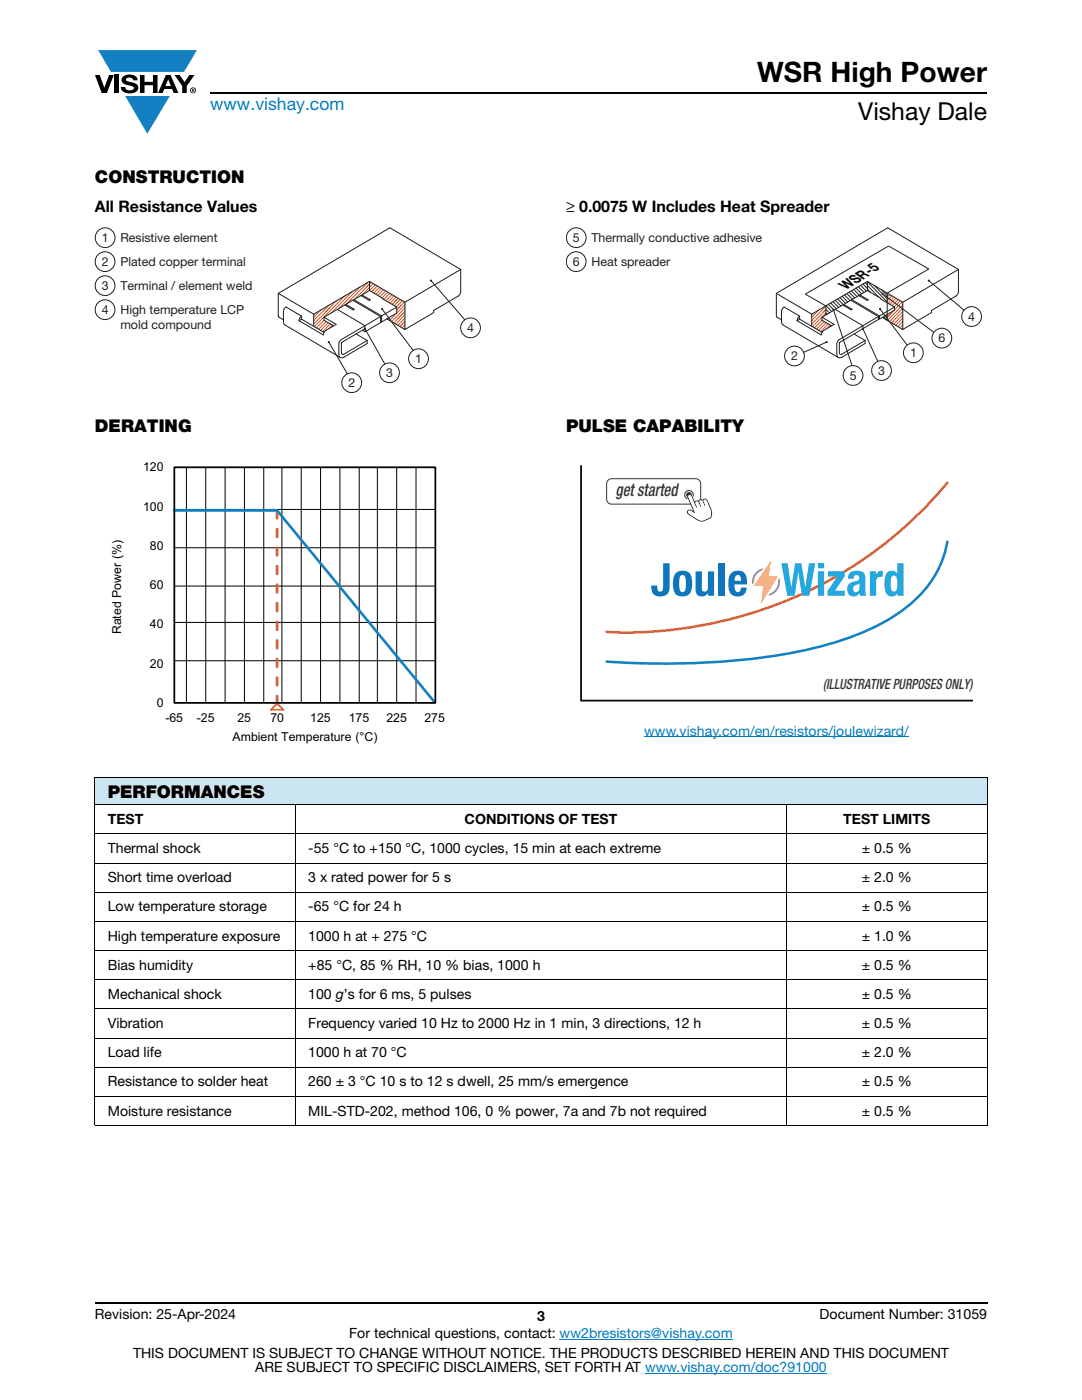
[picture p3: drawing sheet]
<svg xmlns="http://www.w3.org/2000/svg" width="216mm" height="279mm" viewBox="0 0 216 279" stroke-linecap="round" stroke-linejoin="round" font-family="sans-serif">
<g fill="#147fc3">
<path d="M19.6 10h19.7l-2.6 4.3h-1.1h-13.5z"/>
<path d="M25 19.2h8.9l-4.5 7.5z"/>
</g>
<g fill="#000">
<path d="M18.9 15h1l.9 2.5 1-2.5h.9l-1.4 3.6h-1zM22.9 15h.9v3.6h-.9zM24.6 15.3a2.1 2.1 0 0 1 2.8 .3l.1 .4h-.9a.79 .79 0 0 0-.7-.5 .79 .79 0 0 0-.8 .4l.3 .3 1 .2a1.08 1.08 0 0 1 1.2 1 1.08 1.08 0 0 1-1.1 1.2 1.73 1.73 0 0 1-2.4-1.2h.9a.96 .96 0 0 0 .8 .6 .96 .96 0 0 0 .9-.4 1.31 1.31 0 0 0-1.2-.6 1.03 1.03 0 0 1-1.1-.6 1.03 1.03 0 0 1 .2-1.1zM27.9 15h.9v1.3h1.7v-1.3h.9v3.6h-.9v-1.6h-1.7v1.6h-.9zM34.8 15h1.1l.9 1.4 1-1.4h1l-1.5 2.2v1.4h-.9v-1.4z"/>
<path d="M33.6 15.9l.5 1.3h-1.1zM33.1 15l-1.6 3.6h1l.3-.8h1.5l.3 .8h1l-1.6-3.6z"/>
<path d="M38.4 17.8h.2v.2h-.2zM38.3 17.7v.7h.1v-.3l.4 .3-.2-.3 .2-.2-.1-.2z"/>
<path d="M38.1 18a.46 .46 0 0 1 .9 0 .46 .46 0 0 1-.9 0zM37.9 18a.6 .6 0 0 0 1.2 0 .6 .6 0 0 0-1.2 0z"/>
</g>
<path d="M42 18.6h155M18.9 260h178.1" fill="none" stroke="#000" stroke-width=".36"/>
<path d="M128.5 147h52.9M111.7 267.3h34.5M128.7 274h36.3" fill="none" stroke="#007ec4" stroke-width=".2"/>
<g fill="none" stroke="#eb2a2e" stroke-width=".2">
<path d="M68.7 59.1l-6 6.1M70.3 58.2l-4.2 4.3M70.6 59.8l-.1 .2M71.8 57.3l-4.2 4.3M72.2 58.9l-.1 .1M73.4 56.4l-4.2 4.3M74 56.3l-3.3 3.4M74.5 56.6l-2.2 2.2M74.9 56.8l-1.1 1.2M75.3 57.1l-1.1 1.1M75.7 57.3l-1.1 1.2M76.1 57.6l-1.1 1.1"/>
<path d="M76.5 57.8l-1.1 1.2M77 58.1l-1.2 1.1M77.4 58.3l-1.2 1.2M77.8 58.5l-1.2 1.3M78.2 58.8l-1.2 1.2M78.6 59l-1.2 1.3M79 59.3l-1.2 1.2M79.5 59.5l-1.2 1.3M79.9 59.8l-1.2 1.2M64.1 61.8l-1.5 1.5M64.7 63.9l-1.6 1.5M65.1 64.2l-1.5 1.5"/>
<path d="M65.5 64.4l-1.5 1.5M65.6 60.9l-3 3.1M65.9 64.6l-1.5 1.6M66.3 64.9l-.6 .7M67.2 60l-4.6 4.7M69 60.8l-.1 .1M77.6 63.4l-.3 .3M80.3 60l-1.2 1.2M80.7 60.3l-1.5 1.5M80.8 63.5l-1.4 1.4M80.8 64.2l-1 1M80.8 64.8l-.6 .6"/>
<path d="M80.8 65.5l-.2 .2M80.8 61.5l-2.7 2.7M80.8 62.2l-2.2 2.2M80.8 62.8l-1.8 1.9M80.8 60.8l-3.1 3.2"/>
</g>
<path d="M55.5 58.5l7.1 4.2M55.5 58.5v4.6l.2 .2 .9 .5M70.4 59.9l5.5 3.3-7.8 4.6M70.6 59.8l5.5 3.3M73.7 56.2l7.1 4.1 11.1-6.5v4.4M73.7 58l2.7 1.5M77.8 45.5l-22.3 13M56.9 64.8l11 6.5M68.2 68.3l4.6-2.7 4 7.1M71.1 66.7l2.2 1.2M75.9 64.4l-3.1 1.8" fill="none" stroke="#201d1e" stroke-width=".2"/>
<circle cx="65.6" cy="68.3" r=".11" fill="#201d1e"/>
<g fill="none" stroke="#201d1e" stroke-width=".2">
<path d="M72 59l-3 1.7M73.7 56.2l-11.1 6.5v2.4M59.7 64l4.8 2.8 .2-.5M60.2 63.1l-.4 .4-.1 .5M60.2 63.1v.6M60.2 63.7l-.5 .3M60.2 63.1l-3.1-1.8-.4 .4-.1 .5v2.1l.3 .5M60.2 63.7l4.5 2.6M64.7 63.3v.6l1.9 1.1M64.7 63.3l2.4 1.4-2.1 1.2-.3 .4M65.6 68.3l3.7 6.3M67.3 61.8l5.5 3.2v1.2l-.5-.3"/>
<path d="M68.1 67.8l-.5 .8v2.1a.63 .63 0 0 0 .3 .6 .63 .63 0 0 0 .7 0l4.7-2.7v-.7l-4.7 2.8a.31 .31 0 0 1-.3 0 .31 .31 0 0 1-.2-.3l.1-2.1M69 60.7l1.7 1.1h-.3l-1.6-.9-4.1 2.4M69 60.7v.3"/>
<circle cx="65.6" cy="68.3" r=".11"/>
</g>
<circle cx="72.8" cy="65.6" r=".11" fill="#201d1e"/>
<g fill="none" stroke="#201d1e" stroke-width=".2">
<path d="M72.2 58.9l1.7 1h-.3l-1.6-.9M72.2 58.9v.2M73.7 56.2v1.8l-1.5 .9M76.4 59.7l2.8 1.6-3.1 1.8v1.2M75.9 64.1l.2 .2M75.9 63.2v1.2M76.2 61.7l6.2 8.2M77.2 63.6l3.6 2.2M79.2 62.5l-3.1 1.8M80.8 60.3v5.5M86.5 62.4l-5.7 3.4"/>
<circle cx="72.8" cy="65.6" r=".11"/>
</g>
<circle cx="76.3" cy="61.7" r=".11" fill="#201d1e"/>
<g fill="none" stroke="#201d1e" stroke-width=".2">
<path d="M76.4 59.5v.2M86 56l6.7 7.8M91.4 59.1l-4.9 2.9v.4M79.2 61.3v1.2"/>
<circle cx="76.3" cy="61.7" r=".11"/>
</g>
<circle cx="86" cy="56" r=".11" fill="#201d1e"/>
<g fill="none" stroke="#201d1e" stroke-width=".2">
<path d="M77.8 45.5l14.1 8.3M91.9 58.2l-.1 .5-.4 .4M154.9 58.5l7.1 4.2M154.9 58.5v4.6l.2 .2 .8 .5M166.7 59.9l1.1 1.2M167.1 59.7l1.3 1.2M167.6 59.4l1.1 1.1M168 59.1l1.2 1.2M168.5 58.9l1.1 1.1M169 58.6l1.1 1.1M169.4 58.3l1.2 1.2M169.8 59.9l5.5 3.3-7.8 4.6"/>
<path d="M169.9 58l1.1 1.2M170 59.8l5.5 3.3M170.4 57.8l1.2 1.2M170.8 57.5l1.1 1.1M171.3 57.2l1.1 1.1M171.7 56.9l1.2 1.2M172.2 56.7l.9 .9M172.7 56.4l.4 .4M173.1 56.2l7 4.1 11.1-6.5v4.4M173.1 57l2.3 2.3M173.1 57.7l.6 .6M173.1 58l2.6 1.5"/>
<path d="M173.1 56.2l3.9 4.1M174.4 56.9l2.6 2.7M175.9 57.8l1.1 1.2M177.1 45.5l-22.2 13M156.2 64.8l11.1 6.5M164.8 61.7l.7 .7M164.8 62.5l.2 .2M164.8 61l1.2 1.2M165.3 60.7l1.1 1.2M165.7 60.5l1.2 1.1M166.2 60.2l1.1 1.2M170.4 66.7l2.2 1.3"/>
<path d="M172.2 65.6l-4.6 2.7M176.3 63.2l.6 .7M176.7 62.9l.3 .3"/>
<circle cx="21" cy="57" r="1.97"/>
<circle cx="21" cy="52.2" r="1.97"/>
<circle cx="21" cy="47.4" r="1.97"/>
<circle cx="86" cy="56" r=".11"/>
<circle cx="115" cy="52.2" r="1.97"/>
<circle cx="115" cy="47.4" r="1.97"/>
<circle cx="21" cy="61.8" r="1.97"/>
<circle cx="70.2" cy="76.4" r="1.97"/>
<circle cx="77.7" cy="74.4" r="1.97"/>
<circle cx="83.5" cy="71.6" r="1.97"/>
<circle cx="93.9" cy="65.4" r="1.97"/>
</g>
<g fill="none" stroke="#eb2a2e" stroke-width=".2">
<path d="M177.1 58.6l-.1 .1M177.6 58.8l-.6 .5M178 59l-1 1M178.4 59.3l-1.2 1.2M178.8 59.5l-1.2 1.3M179.2 59.8l-1.2 1.2M163.4 61.8l-1.4 1.5M164 63.9l-1.5 1.5M164.4 64.2l-1.5 1.5M164.8 61.8l-2.8 2.9M164.8 61.1l-2.8 2.9M164.8 62.4l-2.7 2.8"/>
<path d="M164.9 64.4l-1.6 1.5M165.3 64.6l-1.5 1.6M165.7 64.9l-.7 .7M178.4 62l-1.4 1.3M179.6 60l-1.2 1.2M180 60.3l-1.5 1.5M180.1 64.8l-.5 .6M180.1 62.8l-1.8 1.9M180.1 65.5l-.1 .2M180.1 63.5l-1.4 1.4M180.1 61.5l-2.6 2.7M180.1 64.2l-.9 1"/>
<path d="M180.1 62.2l-2.2 2.2M180.1 60.8l-3 3.2"/>
</g>
<circle cx="165" cy="68.3" r=".11" fill="#201d1e"/>
<g fill="none" stroke="#201d1e" stroke-width=".2">
<path d="M171.4 59l-3 1.7M173.1 56.2l-11.1 6.5v2.4M159 64l4.9 2.8 .1-.5M159.6 63.7l4.4 2.6M159.6 63.7l-.6 .3M159.6 63.1l-.4 .4-.2 .5M159.6 63.1l-3.1-1.8-.4 .4-.2 .5 .1 2.1 .2 .5M159.6 63.1v.6M164 63.3l2.4 1.4-2 1.2-.4 .4M164 63.3v.6l1.9 1.1M166.7 61.8l5.5 3.2v.6M167.5 67.8l-.5 .8v2.1a.63 .63 0 0 0 .3 .6 .63 .63 0 0 0 .7 0l4.6-2.7v-.7l-4.6 2.8a.31 .31 0 0 1-.4 0 .31 .31 0 0 1-.1-.3l.1-2.1"/>
<path d="M168.4 60.7l1.6 1.1h-.2l-1.6-.9-4.2 2.4M168.4 60.7v.3"/>
<circle cx="165" cy="68.3" r=".11"/>
<circle cx="172.2" cy="65.6" r=".11"/>
</g>
<circle cx="166.3" cy="61.8" r=".11" fill="#201d1e"/>
<g fill="none" stroke="#201d1e" stroke-width=".2">
<path d="M171.6 58.9v.2M171.6 58.9l1.6 1h-.2l-1.6-.9M173.1 56.2v1.8l-1.5 .9M175.7 59.7l2.8 1.6-3 1.8v.5M175.3 63.2v.6M176 63.3l4.1 2.5M180.1 60.3v5.5M185.9 62.4l-5.8 3.4"/>
<circle cx="166.3" cy="61.8" r=".11"/>
</g>
<circle cx="175.6" cy="61.7" r=".11" fill="#201d1e"/>
<g fill="none" stroke="#201d1e" stroke-width=".2">
<path d="M175.7 59.5v.2M190.7 59.1l-4.8 2.9v.4M178.5 61.3v.6"/>
<circle cx="175.6" cy="61.7" r=".11"/>
</g>
<circle cx="185.3" cy="56" r=".11" fill="#201d1e"/>
<circle cx="185.3" cy="56" r=".11" fill="none" stroke="#201d1e" stroke-width=".2"/>
<circle cx="176.1" cy="58.6" r=".11" fill="#201d1e"/>
<g fill="none" stroke="#201d1e" stroke-width=".2">
<path d="M176.1 58.6l10.2 7.7M177.1 45.5l14.1 8.3M185.3 56l7 5.9M191.2 58.2l-.1 .5-.4 .4M164.8 62.9v-1.8l-4.1-2.4 16.6-9.6 8 4.6-8.3 4.8v5.4M165 68.3l-4.6 2M166.3 61.8l3.7 11.2M175.3 63.8l-3.1 1.8 2.9 6.5M175.6 61.7l5.4 7.2M178.5 61.9l-3 1.8-.2-.2"/>
<circle cx="176.1" cy="58.6" r=".11"/>
<circle cx="158.5" cy="71" r="1.97"/>
<circle cx="170.2" cy="74.9" r="1.97"/>
<circle cx="175.9" cy="74" r="1.97"/>
<circle cx="182.2" cy="70.4" r="1.97"/>
<circle cx="187.9" cy="67.5" r="1.97"/>
<circle cx="193.9" cy="63.2" r="1.97"/>
</g>
<g fill="none" stroke="#000" stroke-width=".2">
<path d="M37.2 93.3v46.8M41.1 93.3v47M44.9 93.3v47M48.8 93.3v47M52.6 93.3v46.8M56.2 93.3v46.9M60.1 93.3v46.9M64 93.3v46.9M67.8 93.3v46.9M71.7 93.3v46.9M75.3 93.3v46.9M79.2 93.3v47"/>
<path d="M83 93.3v47M34.8 109.3h52.1M34.8 117h52.1M34.8 101.7h52.1M34.8 124.2h52.1M34.8 131.9h52.1"/>
</g>
<path d="M55.3 101.9v38.4" fill="none" stroke="#f16b22" stroke-width=".53" stroke-dasharray="1.6 2.1"/>
<path d="M54.1 141.7l1.2-1.3 1.3 1.3z" fill="none" stroke="#f16b22" stroke-width=".35"/>
<path d="M34.8 101.9h20.5l31.5 38.3" fill="none" stroke="#147fc3" stroke-width=".53"/>
<path d="M34.8 93.3h52.1v47h-52.1z" fill="none" stroke="#000" stroke-width=".35"/>
<path d="M160.3 140.5v.6" fill="none" stroke="#fff" stroke-width=".35"/>
<path d="M115.9 92.8v47h78.2" fill="none" stroke="#040503" stroke-width=".35"/>
<path d="M121.3 95.8l.7-.3h16.8a1 1 0 0 1 1 1v3.1a1 1 0 0 1-1 1h-16.8a1 1 0 0 1-1-1v-3.1z" fill="none" stroke="#333" stroke-width=".2"/>
<g fill="#333">
<path d="M136.8 98.1a.9 .9 0 0 1 1.2-.2 .9 .9 0 0 1 .3 1.2 .82 .82 0 0 0-.5-1 .82 .82 0 0 0-1 .4v.5l.4 .6a.84 .84 0 0 1-.7-.6 .84 .84 0 0 1 .3-.9z"/>
<path d="M137.4 98.9l.3-.1 .2 .2 1 2.3 .2-.1-.3-.8 .2-.3 .3 .1 .4 .9h.2l-.4-1 .1-.1a.33 .33 0 0 1 .6 0l.5 1-.3-1.1 .3-.2 .3 .3a4.1 4.1 0 0 1 .8 2.9l-.1 .4-1.5 .6a6.6 6.6 0 0 1-2.9-1.6v-.2a.39 .39 0 0 1 .7 0l.5 .3 .2-.1-1.3-3.1zM137 98.4v.6l1.3 3a.73 .73 0 0 0-1.2 0l.1 .5 .9 .6a3.9 3.9 0 0 0 2.1 1l1.6-.7a1.96 1.96 0 0 0 .1-1.8l-.7-1.7a.56 .56 0 0 0-.4-.4 .56 .56 0 0 0-.6 .2l-.6-.1-.2 .4-.4-.1-.4 .2-.5-1.3a.63 .63 0 0 0-.4-.5 .63 .63 0 0 0-.7 .1z"/>
</g>
<path d="M137.4 98.9l.3-.1 .2 .2 1 2.3 .2-.1-.3-.8 .2-.3 .3 .1 .4 .9h.2l-.4-1 .1-.1a.33 .33 0 0 1 .6 0l.5 1-.3-1.1 .3-.2 .3 .3a4.1 4.1 0 0 1 .8 2.9l-.1 .4-1.5 .6a6.6 6.6 0 0 1-2.9-1.6v-.2a.39 .39 0 0 1 .7 0l.5 .3 .2-.1-1.3-3.1z" fill="#fff"/>
<path d="M189 96.4a83.9 83.9 0 0 1-66.2 29.8l-1.8-.1" fill="none" stroke="#f16b22" stroke-width=".51"/>
<path d="M189 108.1a21.4 21.4 0 0 1-9.6 14.2 57.6 57.6 0 0 1-22.2 8.1 155.9 155.9 0 0 1-36.2 1.6" fill="none" stroke="#147fc3" stroke-width=".51"/>
<g fill="#1175bc">
<path d="M132.3 112.4h1.3v4.7a1.8 1.8 0 0 1-2.5 1.9 1.81 1.81 0 0 1-1.1-2.1h1.1l.2 .9a.56 .56 0 0 0 .6 .2 .56 .56 0 0 0 .4-.5z"/>
<path d="M138.8 114h1.2l.1 3.7a.59 .59 0 0 0 .6 .4 .59 .59 0 0 0 .5-.5v-3.6h1.3v4.9h-1.2v-.6a1.33 1.33 0 0 1-1.5 .7 1.33 1.33 0 0 1-1-1.4z"/>
<path d="M143.4 112.4h1.2v6.5h-1.2z"/>
<path d="M135.9 114.8a3.8 3.8 0 0 0 0 3.3h.6a3.6 3.6 0 0 0 0-3.3zM134.8 114.4a1.92 1.92 0 0 1 2.1-.4 1.92 1.92 0 0 1 1.2 1.8 2.97 2.97 0 0 1-.9 3 1.87 1.87 0 0 1-2 .1 1.87 1.87 0 0 1-.9-1.8 4 4 0 0 1 .5-2.7z"/>
<path d="M146.9 114.8l-.3 .6v.5h1.3l-.2-.9-.2-.2zM145.8 114.5a1.83 1.83 0 0 1 2-.6 1.83 1.83 0 0 1 1.2 1.8l.1 1h-2.5a1.36 1.36 0 0 0 .6 1.5 .78 .78 0 0 0 .7-.9h1.1a1.81 1.81 0 0 1-1.7 1.8 1.81 1.81 0 0 1-1.9-1.6l-.1-1.1a3.1 3.1 0 0 1 .5-1.9z"/>
</g>
<g fill="#24a8e0">
<path d="M155.9 112.4h1.3l.7 4.8 .8-4.8h1.2l.8 4.8 .7-4.8h1.3l-1.2 6.5h-1.5l-.7-4.7-.7 4.7h-1.5z"/>
<path d="M165.2 114h3.4v1l-2 2.9h2v1h-3.5v-1l2-2.9h-1.9z"/>
<path d="M173.6 114h1.2v.7a1.22 1.22 0 0 1 1.3-.8v1.2h-.2a.93 .93 0 0 0-1.1 .9v2.9h-1.2z"/>
<path d="M163.2 114h1.3v4.9h-1.3zM163.2 112.4h1.3v1h-1.3z"/>
<path d="M170.4 117a.66 .66 0 0 0 0 1 .66 .66 0 0 0 1-.2l.1-1.3zM169.7 114.2a2.29 2.29 0 0 1 2.9 .4l.1 3.7 .1 .6h-1.2l-.1-.5a1.36 1.36 0 0 1-1.8 .5 1.36 1.36 0 0 1-.6-1.8 1.37 1.37 0 0 1 1.2-1l.7-.2a.6 .6 0 0 0 .5-.7 .6 .6 0 0 0-.8-.5 .6 .6 0 0 0-.4 .8h-1.1a1.5 1.5 0 0 1 .5-1.3z"/>
<path d="M178.1 114.9a3.3 3.3 0 0 0 0 3.1l.3 .1a.81 .81 0 0 0 .6-1.1v-.5a1.32 1.32 0 0 0-.6-1.6zM177.1 114.2a1.32 1.32 0 0 1 1.9 .3v-2.1h1.3v6.5h-1.2v-.5a1.33 1.33 0 0 1-1.4 .6 1.33 1.33 0 0 1-1.1-1.1 4.4 4.4 0 0 1 .5-3.7z"/>
</g>
<g fill="#929497">
<path d="M150.9 114.1l.9-.6 .5-.1-.3 .5a2.4 2.4 0 0 0-1.6 2.3l-.3 .5v-.4a2.79 2.79 0 0 1 .8-2.2z"/>
<path d="M155.5 115.3a2.8 2.8 0 0 1-2.2 3.6l.3-.5a2.41 2.41 0 0 0 1.6-2.6z"/>
</g>
<path d="M153.8 111.9l-.4 3.2h1.8l-3.3 5.4 .4-3.6h-1.8z" fill="#faaf41"/>
<path d="M18.9 155.1h178.1v5.5h-178.1z" fill="#cce5f3"/>
<g fill="none" stroke="#000" stroke-width=".2">
<path d="M18.9 155.1h178.1M18.9 155.2v69.4M197 155.2v69.4M18.9 160.6h178.1M18.9 166.4h178.1M18.9 172.3h178.1M18.9 178.1h178.1M58.9 160.5v64.2M157 160.5v64.2M18.9 183.9h178.1M18.9 189.7h178.1M18.9 195.5h178.1"/>
<path d="M18.9 201.4h178.1M18.9 207.2h178.1M18.9 213h178.1M18.9 218.8h178.1M18.9 224.6h178.1"/>
</g>
<text font-size="5.6" x="151.1" y="16.4">WSR High Power</text>
<text font-size="4.9" x="171.3" y="24">Vishay Dale</text>
<text font-size="3.5" fill="#007ec4" x="42" y="21.9">www.vishay.com</text>
<g font-size="3.5">
<text x="18.9" y="36.6">CONSTRUCTION</text>
<text x="18.9" y="86.3">DERATING</text>
<text x="112.9" y="86.3">PULSE CAPABILITY</text>
<text x="21.5" y="159.2">PERFORMANCES</text>
</g>
<text font-size="3.5" fill="#333" x="122.8" y="99.1">get started</text>
<g font-size="3.2">
<text x="18.9" y="42.3">All Resistance Values</text>
<text x="112.9" y="42.3">≥ 0.0075 W Includes Heat Spreader</text>
</g>
<text font-size="3" fill="#040503" x="168.8" y="57.9" transform="rotate(-32 168.8 57.9)">WSR-5</text>
<text font-size="2.8" fill="#333" x="164.3" y="137.5">(ILLUSTRATIVE PURPOSES ONLY)</text>
<text font-size="2.8" fill="#007ec4" x="128.5" y="146.8">www.vishay.com/en/resistors/joulewizard/</text>
<g font-size="2.8">
<text x="21.5" y="164.4">TEST</text>
<text x="92.7" y="164.4">CONDITIONS OF TEST</text>
<text x="168.3" y="164.4">TEST LIMITS</text>
<text x="21.5" y="170.2">Thermal shock</text>
<text x="61.5" y="170.2">-55 °C to +150 °C, 1000 cycles, 15 min at each extreme</text>
<text x="172" y="170.2">± 0.5 %</text>
<text x="21.5" y="176.1">Short time overload</text>
<text x="61.5" y="176.1">3 x rated power for 5 s</text>
<text x="172" y="176.1">± 2.0 %</text>
<text x="21.5" y="181.9">Low temperature storage</text>
<text x="61.5" y="181.9">-65 °C for 24 h</text>
<text x="172" y="181.9">± 0.5 %</text>
<text x="21.5" y="187.7">High temperature exposure</text>
<text x="61.5" y="187.7">1000 h at + 275 °C</text>
<text x="172" y="187.7">± 1.0 %</text>
<text x="21.5" y="193.5">Bias humidity</text>
<text x="61.5" y="193.5">+85 °C, 85 % RH, 10 % bias, 1000 h</text>
<text x="172" y="193.5">± 0.5 %</text>
<text x="21.5" y="199.3">Mechanical shock</text>
<text x="61.5" y="199.3">100 g’s for 6 ms, 5 pulses</text>
<text x="172" y="199.3">± 0.5 %</text>
<text x="21.5" y="205.2">Vibration</text>
<text x="61.5" y="205.2">Frequency varied 10 Hz to 2000 Hz in 1 min, 3 directions, 12 h</text>
<text x="172" y="205.2">± 0.5 %</text>
<text x="21.5" y="211">Load life</text>
<text x="61.5" y="211">1000 h at 70 °C</text>
<text x="172" y="211">± 2.0 %</text>
<text x="21.5" y="216.8">Resistance to solder heat</text>
<text x="61.5" y="216.8">260 ± 3 °C 10 s to 12 s dwell, 25 mm/s emergence</text>
<text x="172" y="216.8">± 0.5 %</text>
<text x="21.5" y="222.6">Moisture resistance</text>
<text x="61.5" y="222.6">MIL-STD-202, method 106, 0 % power, 7a and 7b not required</text>
<text x="172" y="222.6">± 0.5 %</text>
<text x="18.9" y="263.3">Revision: 25-Apr-2024</text>
<text x="107.2" y="263.6">3</text>
<text x="163.6" y="263.3">Document Number: 31059</text>
<text x="69.7" y="267.1">For technical questions, contact: ww2bresistors@vishay.com</text>
<text x="26.5" y="271">THIS DOCUMENT IS SUBJECT TO CHANGE WITHOUT NOTICE. THE PRODUCTS DESCRIBED HEREIN AND THIS DOCUMENT</text>
<text x="50.9" y="273.8">ARE SUBJECT TO SPECIFIC DISCLAIMERS, SET FORTH AT www.vishay.com/doc?91000</text>
</g>
<g font-size="2.5" fill="#201d1e">
<text x="20.3" y="53.1">2</text>
<text x="20.3" y="48.3">1</text>
<text x="24" y="48.2">Resistive element</text>
<text x="24" y="53.1">Plated copper terminal</text>
<text x="114.3" y="53.1">6</text>
<text x="114.3" y="48.3">5</text>
<text x="118" y="48.2">Thermally conductive adhesive</text>
<text x="118" y="53.1">Heat spreader</text>
<text x="20.3" y="57.9">3</text>
<text x="24" y="57.8">Terminal / element weld</text>
<text x="20.3" y="62.6">4</text>
<text x="24" y="62.6">High temperature LCP</text>
<text x="24" y="65.6">mold compound</text>
<text x="193.2" y="64">4</text>
<text x="93.2" y="66.3">4</text>
<text x="157.9" y="71.9">2</text>
<text x="181.6" y="71.3">1</text>
<text x="187.3" y="68.3">6</text>
<text x="69.5" y="77.2">2</text>
<text x="77.1" y="75.2">3</text>
<text x="82.8" y="72.4">1</text>
<text x="169.5" y="75.8">5</text>
<text x="175.2" y="74.8">3</text>
</g>
<g font-size="2.5">
<text x="28.5" y="94.1">120</text>
<text x="28.5" y="101.9">100</text>
<text x="29.9" y="109.7">80</text>
<text x="29.9" y="117.6">60</text>
<text x="29.9" y="125.4">40</text>
<text x="24.2" y="126.6" transform="rotate(-90 24.2 126.6)">Rated Power (%)</text>
<text x="29.9" y="133.2">20</text>
<text x="31.3" y="141.1">0</text>
<text x="33" y="144">-65</text>
<text x="39.3" y="144">-25</text>
<text x="46.4" y="147.9">Ambient Temperature (°C)</text>
<text x="47.4" y="144">25</text>
<text x="54" y="144">70</text>
<text x="61.9" y="144">125</text>
<text x="69.6" y="144">175</text>
<text x="77.1" y="144">225</text>
<text x="84.7" y="144">275</text>
</g>
</svg>
